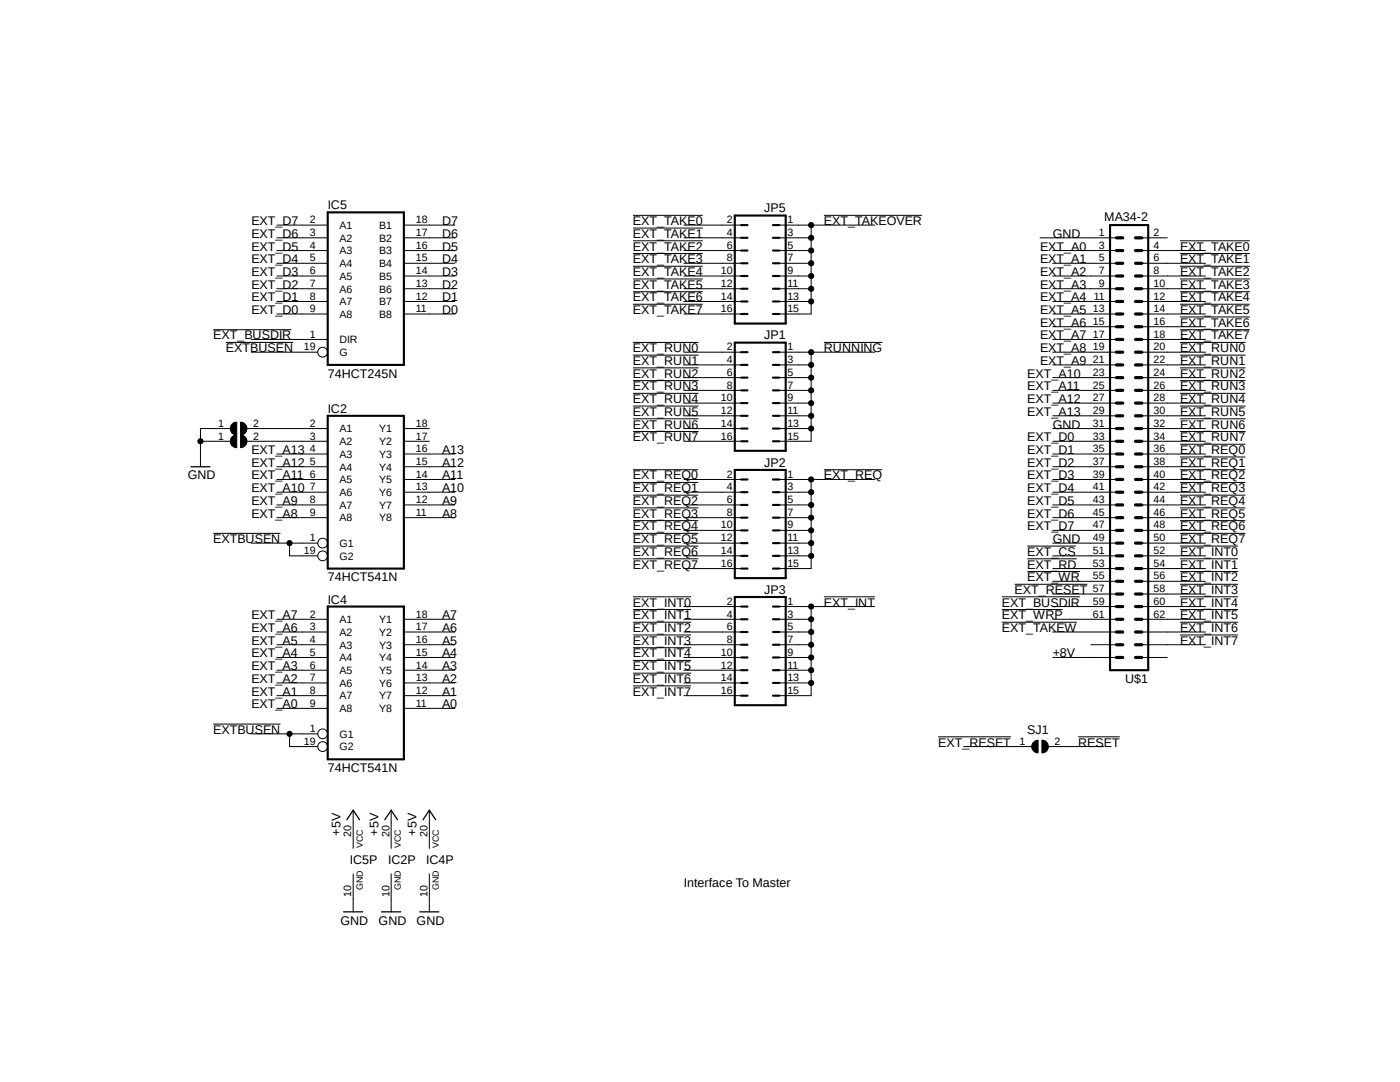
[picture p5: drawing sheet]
<svg xmlns="http://www.w3.org/2000/svg" width="279mm" height="216mm" viewBox="0 0 279 216" stroke-linecap="round" stroke-linejoin="round" font-family="sans-serif">
<path d="M36.8 39.2l214.2 146M251 39.2l-214.2 146" fill="none" stroke="#fff" stroke-width=".2"/>
<g fill="none" stroke="#000" stroke-width=".2">
<path d="M55.2 44.9h10.2M55.2 47.5h10.2M55.2 50h10.2M55.2 52.5h10.2M55.2 55.1h10.2M55.2 57.6h10.2M80.6 44.9h10.2M80.6 47.5h10.2M80.6 50h10.2M80.6 52.5h10.2M80.6 55.1h10.2M80.6 57.6h10.2"/>
<path d="M126.3 43h14M126.3 48h14M126.3 45.5h14M126.3 50.6h14M126.3 53.1h14M126.3 55.7h14M126.3 58.2h14M136.5 44.9h11.4M136.5 47.5h11.4M136.5 50h11.4M136.5 52.5h11.4M136.5 55.1h11.4"/>
<path d="M136.5 57.6h11.4M155.5 44.9h19.1M155.5 47.5h6.4M155.5 50h6.4M155.5 52.5h6.4M155.5 55.1h6.4M155.5 57.6h6.4M161.9 44.9v17.8h-6.4M164.4 43h19.6M207.6 47.5h15.2M210.1 50h12.7M210.1 52.5h12.7"/>
<path d="M210.1 55.1h12.7M210.1 57.6h12.7M227.9 47.5h5.1M227.9 50h12.7M227.9 52.5h12.7M227.9 55.1h12.7M227.9 57.6h12.7M235.5 48h13.9M235.5 50.6h13.9M235.5 53.1h13.9M235.5 55.7h13.9M235.5 58.2h13.9"/>
<path d="M42.5 65.8h15.7M45.1 68.3h13.4M50.2 67.7h15.2M50.2 70.3h13.2M55.2 60.2h10.2M55.2 62.7h10.2M80.6 60.2h10.2M80.6 62.7h10.2M126.3 68.3h13.1M126.3 60.7h14M126.3 70.9h13.1M126.3 73.4h13.1"/>
<path d="M126.3 75.9h13.1M126.3 78.5h13.1M136.5 60.2h11.4M136.5 62.7h11.4M136.5 70.3h11.4M136.5 72.8h11.4M136.5 75.4h11.4M136.5 77.9h11.4M155.5 60.2h6.4M155.5 70.3h19.1M155.5 72.8h6.4M155.5 75.4h6.4"/>
<path d="M155.5 77.9h6.4M161.9 70.3v17.8h-6.4M164.4 68.3h11.7M210.1 67.7h12.7M210.1 60.2h12.7M210.1 62.7h12.7M210.1 70.3h12.7M210.1 65.2h12.7M210.1 72.8h12.7M210.1 75.4h12.7M210.1 77.9h12.7M227.9 67.7h12.7"/>
<path d="M227.9 60.2h12.7M227.9 62.7h12.7M227.9 70.3h12.7M227.9 65.2h12.7M227.9 72.8h12.7M227.9 75.4h12.7M227.9 77.9h12.7M235.5 68.3h13.1M235.5 60.7h13.9M235.5 63.2h13.9M235.5 65.8h13.9M235.5 70.9h13.1"/>
<path d="M235.5 73.4h13.1M235.5 75.9h13.1M235.5 78.5h13.1M40 88.1h6M46 85.5h-6v7.6M46.3 84.6l.4-.2 .5-.2v2.6a1.27 1.27 0 0 1-1.1-.8 1.27 1.27 0 0 1 .2-1.4zM46.3 87.2l.4-.3 .5-.1v2.5a1.27 1.27 0 0 1-1.1-.7 1.27 1.27 0 0 1 .2-1.4zM48 84.2a1.27 1.27 0 0 1 1.3 1.3 1.27 1.27 0 0 1-1.3 1.3zM48 86.8a1.27 1.27 0 0 1 1.3 1.3 1.27 1.27 0 0 1-1.3 1.2zM49.3 85.5h16.1M49.3 88.1h16.1M55.2 90.6h10.2"/>
<path d="M55.2 93.1h10.2M55.2 95.7h10.2M55.2 98.2h10.2M80.6 85.5h5.1M80.6 88.1h5.1M80.6 90.6h10.2M80.6 93.1h10.2M80.6 95.7h10.2M80.6 98.2h10.2M126.3 81h13.1M126.3 83.6h13.1M126.3 86.1h13.1"/>
<path d="M126.3 93.7h13.1M126.3 96.3h13.1M126.3 98.8h13.1M136.5 85.5h11.4M136.5 88.1h11.4M136.5 95.7h11.4M136.5 98.2h11.4M136.5 80.4h11.4M136.5 83h11.4M155.5 85.5h6.4M155.5 95.7h19.1M155.5 98.2h6.4"/>
<path d="M155.5 80.4h6.4M155.5 83h6.4M161.9 95.7v17.8h-6.4M164.4 93.7h11.7M210.1 85.5h12.7M210.1 88.1h12.7M210.1 90.6h12.7M210.1 93.1h12.7M210.1 95.7h12.7M210.1 98.2h12.7M210.1 80.4h12.7M210.1 83h12.7"/>
<path d="M227.9 85.5h12.7M227.9 88.1h12.7M227.9 90.6h12.7M227.9 93.1h12.7M227.9 95.7h12.7M227.9 98.2h12.7M227.9 80.4h12.7M227.9 83h12.7M235.5 81h13.1M235.5 83.6h13.1M235.5 86.1h13.1M235.5 93.7h13"/>
<path d="M235.5 88.6h13M235.5 96.3h13M235.5 91.2h13M235.5 98.8h13M42.5 106.4h13.5M50.2 108.4h13.2M55.2 100.8h10.2M55.2 103.3h10.2M57.8 108.4v2.5h5.6M80.6 100.8h10.2M80.6 103.3h10.2M126.3 106.4h13.1"/>
<path d="M126.3 101.3h13.1M126.3 103.9h13.1M126.3 109h13.1M126.3 111.5h13.1M126.3 119.1h11.6M136.5 108.4h11.4M136.5 100.8h11.4M136.5 103.3h11.4M136.5 110.9h11.4M136.5 105.8h11.4M136.5 113.5h11.4M155.5 108.4h6.4"/>
<path d="M155.5 100.8h6.4M155.5 103.3h6.4M155.5 110.9h6.4M155.5 105.8h6.4M164.4 119.1h10.2M199.9 119.1h15.7M202.5 116.6h14.5M205 109h9.7M205 111.5h9.9M205 114h10.5M210.1 108.4h12.7M210.1 100.8h12.7"/>
<path d="M210.1 103.3h12.7M210.1 110.9h12.7M210.1 105.8h12.7M210.1 113.5h12.7M210.1 116h12.7M210.1 118.5h12.7M227.9 108.4h12.7M227.9 100.8h12.7M227.9 103.3h12.7M227.9 110.9h12.7M227.9 105.8h12.7M227.9 113.5h12.7"/>
<path d="M227.9 116h12.7M227.9 118.5h12.7M235.5 106.4h13M235.5 101.3h13M235.5 103.9h13M235.5 109h11.6M235.5 111.5h11.6M235.5 119.1h11.6M235.5 114h11.6M235.5 116.6h11.6M55.2 123.6h10.2M55.2 126.1h10.2"/>
<path d="M55.2 128.7h10.2M55.2 131.2h10.2M55.2 133.7h10.2M55.2 136.3h10.2M55.2 138.8h10.2M80.6 123.6h10.2M80.6 126.1h10.2M80.6 128.7h10.2M80.6 131.2h10.2M80.6 133.7h10.2M80.6 136.3h10.2M80.6 138.8h10.2"/>
<path d="M126.3 121.6h11.6M126.3 124.2h11.6M126.3 126.7h11.6M126.3 129.2h11.6M126.3 131.8h11.6M126.3 134.3h11.6M126.3 136.9h11.6M136.5 123.6h11.4M136.5 126.1h11.4M136.5 128.7h11.4M136.5 131.2h11.4M136.5 133.7h11.4"/>
<path d="M136.5 136.3h11.4M136.5 138.8h11.4M136.5 121h11.4M155.5 123.6h6.4M155.5 126.1h6.4M155.5 128.7h6.4M155.5 131.2h6.4M155.5 133.7h6.4M155.5 136.3h6.4M155.5 121h19.1M161.9 121v17.8h-6.4M199.9 121.6h12.2"/>
<path d="M199.9 124.2h15M210.1 123.6h12.7M210.1 126.1h12.7M210.1 131.2h12.7M210.1 121h12.7M217.7 128.7h5.1M227.9 123.6h12.7M227.9 126.1h12.7M227.9 128.7h12.7M227.9 131.2h5.1M227.9 121h12.7M235.5 121.6h11.6"/>
<path d="M235.5 124.2h11.6M235.5 126.7h11.6M42.5 144.5h13.5M50.2 146.4h13.2M55.2 141.4h10.2M57.8 146.4v2.6h5.6M80.6 141.4h10.2M187.2 147h14.6M192.3 149h13.6M206.3 148.1l.3-.3 .6-.1v2.5a1.25 1.25 0 0 1-1.2-.7 1.25 1.25 0 0 1 .3-1.4zM207.9 147.7a1.27 1.27 0 0 1 1.3 1.3 1.27 1.27 0 0 1-1.3 1.2zM209.2 149h11.1"/>
<path d="M215.2 147h8.3M70.5 161.7v7.6M70.5 174.4v7.5M78.1 161.7v7.6M78.1 174.4v7.5M85.7 161.7v7.6M85.7 174.4v7.5"/>
<circle cx="161.9" cy="50" r=".51"/>
<circle cx="161.9" cy="47.5" r=".51"/>
<circle cx="161.9" cy="57.6" r=".51"/>
<circle cx="161.9" cy="52.5" r=".51"/>
<circle cx="161.9" cy="55.1" r=".51"/>
<circle cx="161.9" cy="44.9" r=".51"/>
<circle cx="64.4" cy="70.3" r=".98"/>
<circle cx="161.9" cy="70.3" r=".51"/>
<circle cx="161.9" cy="75.4" r=".51"/>
<circle cx="161.9" cy="60.2" r=".51"/>
<circle cx="161.9" cy="72.8" r=".51"/>
<circle cx="161.9" cy="77.9" r=".51"/>
<circle cx="40" cy="88.1" r=".51"/>
<circle cx="161.9" cy="80.4" r=".51"/>
<circle cx="161.9" cy="98.2" r=".51"/>
<circle cx="161.9" cy="83" r=".51"/>
<circle cx="161.9" cy="85.5" r=".51"/>
<circle cx="161.9" cy="95.7" r=".51"/>
<circle cx="57.8" cy="108.4" r=".51"/>
<circle cx="64.4" cy="108.4" r=".98"/>
<circle cx="64.4" cy="110.9" r=".98"/>
<circle cx="161.9" cy="108.4" r=".51"/>
<circle cx="161.9" cy="105.8" r=".51"/>
<circle cx="161.9" cy="110.9" r=".51"/>
<circle cx="161.9" cy="103.3" r=".51"/>
<circle cx="161.9" cy="100.8" r=".51"/>
<circle cx="161.9" cy="123.6" r=".51"/>
<circle cx="161.9" cy="128.7" r=".51"/>
<circle cx="161.9" cy="133.7" r=".51"/>
<circle cx="161.9" cy="136.3" r=".51"/>
<circle cx="161.9" cy="121" r=".51"/>
<circle cx="161.9" cy="126.1" r=".51"/>
<circle cx="161.9" cy="131.2" r=".51"/>
<circle cx="57.8" cy="146.4" r=".51"/>
<circle cx="64.4" cy="146.4" r=".98"/>
<circle cx="64.4" cy="149" r=".98"/>
</g>
<g fill="none" stroke="#000" stroke-width=".42">
<path d="M65.4 42.4h15.2v30.4h-15.2zM146.6 43h10.2v21.6h-10.2zM147.9 44.9h1.3M147.9 47.5h1.3M147.9 50h1.3M147.9 52.5h1.3M147.9 55.1h1.3M147.9 57.6h1.3M154.3 44.9h1.2M154.3 47.5h1.2M154.3 50h1.2M154.3 52.5h1.2"/>
<path d="M154.3 55.1h1.2M154.3 57.6h1.2M221.5 44.9h7.7v88.8h-7.7zM146.6 68.4h10.2v21.6h-10.2zM147.9 72.8h1.3M147.9 60.2h1.3M147.9 62.7h1.3M147.9 70.3h1.3M147.9 75.4h1.3M147.9 77.9h1.3M154.3 72.8h1.2M154.3 60.2h1.2"/>
<path d="M154.3 62.7h1.2M154.3 70.3h1.2M154.3 75.4h1.2M154.3 77.9h1.2M65.4 83h15.2v30.5h-15.2zM146.6 93.8h10.2v21.6h-10.2zM147.9 83h1.3M147.9 80.4h1.3M147.9 85.5h1.3M147.9 88.1h1.3M147.9 95.7h1.3M147.9 98.2h1.3"/>
<path d="M154.3 83h1.2M154.3 80.4h1.2M154.3 85.5h1.2M154.3 88.1h1.2M154.3 95.7h1.2M154.3 98.2h1.2M146.6 119.1h10.2v21.6h-10.2zM147.9 113.5h1.3M147.9 100.8h1.3M147.9 103.3h1.3M147.9 105.8h1.3M147.9 108.4h1.3"/>
<path d="M147.9 110.9h1.3M154.3 113.5h1.2M154.3 100.8h1.2M154.3 103.3h1.2M154.3 105.8h1.2M154.3 108.4h1.2M154.3 110.9h1.2M65.4 121h15.2v30.5h-15.2zM147.9 121h1.3M147.9 133.7h1.3M147.9 123.6h1.3M147.9 126.1h1.3"/>
<path d="M147.9 128.7h1.3M147.9 131.2h1.3M147.9 136.3h1.3M147.9 138.8h1.3M154.3 121h1.2M154.3 133.7h1.2M154.3 123.6h1.2M154.3 126.1h1.2M154.3 128.7h1.2M154.3 131.2h1.2M154.3 136.3h1.2M154.3 138.8h1.2"/>
</g>
<g fill="none" stroke="#000" stroke-width=".63">
<path d="M222.8 52.5h1.3M222.8 50h1.3M222.8 47.5h1.3M222.8 57.6h1.3M222.8 55.1h1.3M226.6 52.5h1.3M226.6 50h1.3M226.6 47.5h1.3M226.6 57.6h1.3M226.6 55.1h1.3M222.8 65.2h1.3M222.8 62.7h1.3"/>
<path d="M222.8 60.2h1.3M222.8 70.3h1.3M222.8 67.7h1.3M222.8 77.9h1.3M222.8 75.4h1.3M222.8 72.8h1.3M226.6 65.2h1.3M226.6 62.7h1.3M226.6 60.2h1.3M226.6 70.3h1.3M226.6 67.7h1.3M226.6 77.9h1.3"/>
<path d="M226.6 75.4h1.3M226.6 72.8h1.3M222.8 83h1.3M222.8 80.4h1.3M222.8 88.1h1.3M222.8 85.5h1.3M222.8 90.6h1.3M222.8 93.1h1.3M222.8 95.7h1.3M222.8 98.2h1.3M226.6 83h1.3M226.6 80.4h1.3"/>
<path d="M226.6 88.1h1.3M226.6 85.5h1.3M226.6 90.6h1.3M226.6 93.1h1.3M226.6 95.7h1.3M226.6 98.2h1.3M222.8 105.8h1.3M222.8 103.3h1.3M222.8 100.8h1.3M222.8 110.9h1.3M222.8 108.4h1.3M222.8 116h1.3"/>
<path d="M222.8 113.5h1.3M222.8 118.5h1.3M226.6 105.8h1.3M226.6 103.3h1.3M226.6 100.8h1.3M226.6 110.9h1.3M226.6 108.4h1.3M226.6 116h1.3M226.6 113.5h1.3M226.6 118.5h1.3M222.8 121h1.3M222.8 123.6h1.3"/>
<path d="M222.8 126.1h1.3M222.8 128.7h1.3M222.8 131.2h1.3M226.6 121h1.3M226.6 123.6h1.3M226.6 126.1h1.3M226.6 128.7h1.3M226.6 131.2h1.3"/>
</g>
<g fill="#000">
<path d="M46.3 84.6l.4-.2 .5-.2v2.6a1.27 1.27 0 0 1-1.1-.8 1.27 1.27 0 0 1 .2-1.4z" fill-rule="evenodd"/>
<path d="M46.3 87.2l.4-.3 .5-.1v2.5a1.27 1.27 0 0 1-1.1-.7 1.27 1.27 0 0 1 .2-1.4z" fill-rule="evenodd"/>
<path d="M48 84.2a1.27 1.27 0 0 1 1.3 1.3 1.27 1.27 0 0 1-1.3 1.3z" fill-rule="evenodd"/>
<path d="M48 86.8a1.27 1.27 0 0 1 1.3 1.3 1.27 1.27 0 0 1-1.3 1.2z" fill-rule="evenodd"/>
<path d="M206.3 148.1l.3-.3 .6-.1v2.5a1.25 1.25 0 0 1-1.2-.7 1.25 1.25 0 0 1 .3-1.4z" fill-rule="evenodd"/>
<path d="M207.9 147.7a1.27 1.27 0 0 1 1.3 1.3 1.27 1.27 0 0 1-1.3 1.2z" fill-rule="evenodd"/>
<circle cx="161.9" cy="50" r=".51"/>
<circle cx="161.9" cy="47.5" r=".51"/>
<circle cx="161.9" cy="57.6" r=".51"/>
<circle cx="161.9" cy="52.5" r=".51"/>
<circle cx="161.9" cy="55.1" r=".51"/>
<circle cx="161.9" cy="44.9" r=".51"/>
<circle cx="161.9" cy="70.3" r=".51"/>
<circle cx="161.9" cy="75.4" r=".51"/>
<circle cx="161.9" cy="60.2" r=".51"/>
<circle cx="161.9" cy="72.8" r=".51"/>
<circle cx="161.9" cy="77.9" r=".51"/>
<circle cx="40" cy="88.1" r=".51"/>
<circle cx="161.9" cy="80.4" r=".51"/>
<circle cx="161.9" cy="98.2" r=".51"/>
<circle cx="161.9" cy="83" r=".51"/>
<circle cx="161.9" cy="85.5" r=".51"/>
<circle cx="161.9" cy="95.7" r=".51"/>
<circle cx="57.8" cy="108.4" r=".51"/>
<circle cx="161.9" cy="108.4" r=".51"/>
<circle cx="161.9" cy="105.8" r=".51"/>
<circle cx="161.9" cy="110.9" r=".51"/>
<circle cx="161.9" cy="103.3" r=".51"/>
<circle cx="161.9" cy="100.8" r=".51"/>
<circle cx="161.9" cy="123.6" r=".51"/>
<circle cx="161.9" cy="128.7" r=".51"/>
<circle cx="161.9" cy="133.7" r=".51"/>
<circle cx="161.9" cy="136.3" r=".51"/>
<circle cx="161.9" cy="121" r=".51"/>
<circle cx="161.9" cy="126.1" r=".51"/>
<circle cx="161.9" cy="131.2" r=".51"/>
<circle cx="57.8" cy="146.4" r=".51"/>
</g>
<path d="M38.1 93.1h3.8M69.2 163.6l1.3-1.9 1.3 1.9M76.8 163.6l1.3-1.9 1.2 1.9M84.4 163.6l1.3-1.9 1.3 1.9M68.6 181.9h3.8M76.2 181.9h3.8M83.8 181.9h3.8" fill="none" stroke="#000" stroke-width=".25"/>
<g font-size="2.5">
<text x="65.4" y="41.7">IC5</text>
<text x="50.2" y="47.5">EXT_D6</text>
<text x="50.2" y="44.9">EXT_D7</text>
<text x="88.2" y="47.5">D6</text>
<text x="88.2" y="44.9">D7</text>
<text x="126.3" y="44.9">EXT_TAKE0</text>
<text x="126.3" y="47.5">EXT_TAKE1</text>
<text x="152.5" y="42.4">JP5</text>
<text x="164.4" y="44.9">EXT_TAKEOVER</text>
<text x="210.1" y="47.5">GND</text>
<text x="220.4" y="44.2">MA34-2</text>
<text x="50.2" y="52.5">EXT_D4</text>
<text x="50.2" y="50">EXT_D5</text>
<text x="88.2" y="52.5">D4</text>
<text x="88.2" y="50">D5</text>
<text x="126.3" y="50">EXT_TAKE2</text>
<text x="126.3" y="52.5">EXT_TAKE3</text>
<text x="207.6" y="50">EXT_A0</text>
<text x="207.6" y="52.5">EXT_A1</text>
<text x="235.5" y="50">EXT_TAKE0</text>
<text x="235.5" y="52.5">EXT_TAKE1</text>
<text x="50.2" y="57.6">EXT_D2</text>
<text x="50.2" y="55.1">EXT_D3</text>
<text x="88.2" y="57.6">D2</text>
<text x="88.2" y="55.1">D3</text>
<text x="126.3" y="55.1">EXT_TAKE4</text>
<text x="126.3" y="57.6">EXT_TAKE5</text>
<text x="207.6" y="55.1">EXT_A2</text>
<text x="207.6" y="57.6">EXT_A3</text>
<text x="235.5" y="55.1">EXT_TAKE2</text>
<text x="235.5" y="57.6">EXT_TAKE3</text>
<text x="50.2" y="60.2">EXT_D1</text>
<text x="50.2" y="62.7">EXT_D0</text>
<text x="88.2" y="62.7">D0</text>
<text x="88.2" y="60.2">D1</text>
<text x="126.3" y="60.2">EXT_TAKE6</text>
<text x="126.3" y="62.7">EXT_TAKE7</text>
<text x="207.6" y="60.2">EXT_A4</text>
<text x="207.6" y="62.7">EXT_A5</text>
<text x="207.6" y="65.2">EXT_A6</text>
<text x="235.5" y="60.2">EXT_TAKE4</text>
<text x="235.5" y="62.7">EXT_TAKE5</text>
<text x="235.5" y="65.2">EXT_TAKE6</text>
<text x="42.5" y="67.7">EXT_BUSDIR</text>
<text x="45.1" y="70.3">EXTBUSEN</text>
<text x="126.3" y="70.3">EXT_RUN0</text>
<text x="152.5" y="67.7">JP1</text>
<text x="164.4" y="70.3">RUNNING</text>
<text x="207.6" y="67.7">EXT_A7</text>
<text x="207.6" y="70.3">EXT_A8</text>
<text x="235.5" y="67.7">EXT_TAKE7</text>
<text x="235.5" y="70.3">EXT_RUN0</text>
<text x="65.4" y="75.4">74HCT245N</text>
<text x="126.3" y="72.8">EXT_RUN1</text>
<text x="126.3" y="75.4">EXT_RUN2</text>
<text x="126.3" y="77.9">EXT_RUN3</text>
<text x="205" y="75.4">EXT_A10</text>
<text x="205" y="77.9">EXT_A11</text>
<text x="207.6" y="72.8">EXT_A9</text>
<text x="235.5" y="72.8">EXT_RUN1</text>
<text x="235.5" y="75.4">EXT_RUN2</text>
<text x="235.5" y="77.9">EXT_RUN3</text>
<text x="65.4" y="82.3">IC2</text>
<text x="126.3" y="80.4">EXT_RUN4</text>
<text x="126.3" y="83">EXT_RUN5</text>
<text x="205" y="80.4">EXT_A12</text>
<text x="205" y="83">EXT_A13</text>
<text x="235.5" y="80.4">EXT_RUN4</text>
<text x="235.5" y="83">EXT_RUN5</text>
<text x="126.3" y="85.5">EXT_RUN6</text>
<text x="126.3" y="88.1">EXT_RUN7</text>
<text x="205" y="88.1">EXT_D0</text>
<text x="210.1" y="85.5">GND</text>
<text x="235.5" y="85.5">EXT_RUN6</text>
<text x="235.5" y="88.1">EXT_RUN7</text>
<text x="37.5" y="95.7">GND</text>
<text x="50.2" y="95.7">EXT_A11</text>
<text x="50.2" y="93.1">EXT_A12</text>
<text x="50.2" y="90.6">EXT_A13</text>
<text x="88.2" y="95.7">A11</text>
<text x="88.2" y="93.1">A12</text>
<text x="88.2" y="90.6">A13</text>
<text x="126.3" y="95.7">EXT_REQ0</text>
<text x="152.5" y="93.1">JP2</text>
<text x="164.4" y="95.7">EXT_REQ</text>
<text x="205" y="90.6">EXT_D1</text>
<text x="205" y="93.1">EXT_D2</text>
<text x="205" y="95.7">EXT_D3</text>
<text x="235.5" y="90.6">EXT_REQ0</text>
<text x="235.5" y="93.1">EXT_REQ1</text>
<text x="235.5" y="95.7">EXT_REQ2</text>
<text x="50.2" y="100.8">EXT_A9</text>
<text x="50.2" y="98.2">EXT_A10</text>
<text x="88.2" y="100.8">A9</text>
<text x="88.2" y="98.2">A10</text>
<text x="126.3" y="98.2">EXT_REQ1</text>
<text x="126.3" y="100.8">EXT_REQ2</text>
<text x="205" y="98.2">EXT_D4</text>
<text x="205" y="100.8">EXT_D5</text>
<text x="235.5" y="98.2">EXT_REQ3</text>
<text x="235.5" y="100.8">EXT_REQ4</text>
<text x="50.2" y="103.3">EXT_A8</text>
<text x="88.2" y="103.3">A8</text>
<text x="126.3" y="103.3">EXT_REQ3</text>
<text x="126.3" y="105.8">EXT_REQ4</text>
<text x="205" y="103.3">EXT_D6</text>
<text x="205" y="105.8">EXT_D7</text>
<text x="235.5" y="103.3">EXT_REQ5</text>
<text x="235.5" y="105.8">EXT_REQ6</text>
<text x="42.5" y="108.4">EXTBUSEN</text>
<text x="126.3" y="108.4">EXT_REQ5</text>
<text x="126.3" y="110.9">EXT_REQ6</text>
<text x="126.3" y="113.5">EXT_REQ7</text>
<text x="205" y="113.5">EXT_RD</text>
<text x="205" y="110.9">EXT_CS</text>
<text x="210.1" y="108.4">GND</text>
<text x="235.5" y="108.4">EXT_REQ7</text>
<text x="235.5" y="110.9">EXT_INT0</text>
<text x="235.5" y="113.5">EXT_INT1</text>
<text x="65.4" y="116">74HCT541N</text>
<text x="152.5" y="118.5">JP3</text>
<text x="202.5" y="118.5">EXT_RESET</text>
<text x="205" y="116">EXT_WR</text>
<text x="235.5" y="116">EXT_INT2</text>
<text x="235.5" y="118.5">EXT_INT3</text>
<text x="50.2" y="123.6">EXT_A7</text>
<text x="65.4" y="120.4">IC4</text>
<text x="88.2" y="123.6">A7</text>
<text x="126.3" y="121">EXT_INT0</text>
<text x="126.3" y="123.6">EXT_INT1</text>
<text x="164.4" y="121">EXT_INT</text>
<text x="199.9" y="121">EXT_BUSDIR</text>
<text x="199.9" y="123.6">EXT_WRP</text>
<text x="235.5" y="121">EXT_INT4</text>
<text x="235.5" y="123.6">EXT_INT5</text>
<text x="50.2" y="131.2">EXT_A4</text>
<text x="50.2" y="128.7">EXT_A5</text>
<text x="50.2" y="126.1">EXT_A6</text>
<text x="88.2" y="131.2">A4</text>
<text x="88.2" y="128.7">A5</text>
<text x="88.2" y="126.1">A6</text>
<text x="126.3" y="126.1">EXT_INT2</text>
<text x="126.3" y="128.7">EXT_INT3</text>
<text x="126.3" y="131.2">EXT_INT4</text>
<text x="199.9" y="126.1">EXT_TAKEW</text>
<text x="210.1" y="131.2">+8V</text>
<text x="235.5" y="126.1">EXT_INT6</text>
<text x="235.5" y="128.7">EXT_INT7</text>
<text x="50.2" y="136.3">EXT_A2</text>
<text x="50.2" y="133.7">EXT_A3</text>
<text x="88.2" y="136.3">A2</text>
<text x="88.2" y="133.7">A3</text>
<text x="126.3" y="133.7">EXT_INT5</text>
<text x="126.3" y="136.3">EXT_INT6</text>
<text x="224.5" y="136.3">U$1</text>
<text x="50.2" y="141.4">EXT_A0</text>
<text x="50.2" y="138.8">EXT_A1</text>
<text x="88.2" y="141.4">A0</text>
<text x="88.2" y="138.8">A1</text>
<text x="126.3" y="138.8">EXT_INT7</text>
<text x="42.5" y="146.4">EXTBUSEN</text>
<text x="187.2" y="149">EXT_RESET</text>
<text x="205" y="146.4">SJ1</text>
<text x="215.2" y="149">RESET</text>
<text x="65.4" y="154.1">74HCT541N</text>
<text x="67.9" y="166.8" transform="rotate(-90 67.9 166.8)">+5V</text>
<text x="75.6" y="166.8" transform="rotate(-90 75.6 166.8)">+5V</text>
<text x="83.1" y="166.8" transform="rotate(-90 83.1 166.8)">+5V</text>
<text x="69.8" y="172.5">IC5P</text>
<text x="77.5" y="172.5">IC2P</text>
<text x="85" y="172.5">IC4P</text>
<text x="136.5" y="176.9">Interface To Master</text>
<text x="67.9" y="184.5">GND</text>
<text x="75.6" y="184.5">GND</text>
<text x="83.1" y="184.5">GND</text>
</g>
<g font-size="2.1">
<text x="61.8" y="44.5">2</text>
<text x="61.8" y="47.1">3</text>
<text x="67.7" y="45.7">A1</text>
<text x="75.7" y="45.7">B1</text>
<text x="83" y="47.1">17</text>
<text x="83" y="44.5">18</text>
<text x="145.1" y="44.5">2</text>
<text x="145.1" y="47.1">4</text>
<text x="157.1" y="44.5">1</text>
<text x="157.1" y="47.1">3</text>
<text x="219.3" y="47.1">1</text>
<text x="230.2" y="47.1">2</text>
<text x="61.8" y="49.6">4</text>
<text x="61.8" y="52.2">5</text>
<text x="67.7" y="48.2">A2</text>
<text x="67.7" y="50.8">A3</text>
<text x="67.7" y="53.3">A4</text>
<text x="75.7" y="53.3">B4</text>
<text x="75.7" y="50.8">B3</text>
<text x="75.7" y="48.2">B2</text>
<text x="83" y="52.2">15</text>
<text x="83" y="49.6">16</text>
<text x="145.1" y="49.6">6</text>
<text x="145.1" y="52.2">8</text>
<text x="157.1" y="49.6">5</text>
<text x="157.1" y="52.2">7</text>
<text x="219.3" y="49.6">3</text>
<text x="219.3" y="52.2">5</text>
<text x="230.2" y="49.6">4</text>
<text x="230.2" y="52.2">6</text>
<text x="61.8" y="54.7">6</text>
<text x="61.8" y="57.2">7</text>
<text x="61.8" y="59.8">8</text>
<text x="67.7" y="55.8">A5</text>
<text x="67.7" y="58.4">A6</text>
<text x="75.7" y="58.4">B6</text>
<text x="75.7" y="55.8">B5</text>
<text x="83" y="59.8">12</text>
<text x="83" y="57.2">13</text>
<text x="83" y="54.7">14</text>
<text x="143.9" y="54.7">10</text>
<text x="143.9" y="57.2">12</text>
<text x="143.9" y="59.8">14</text>
<text x="157.1" y="54.7">9</text>
<text x="157.1" y="57.2">11</text>
<text x="157.1" y="59.8">13</text>
<text x="218.3" y="59.8">11</text>
<text x="219.3" y="54.7">7</text>
<text x="219.3" y="57.2">9</text>
<text x="230.2" y="54.7">8</text>
<text x="230.2" y="57.2">10</text>
<text x="230.2" y="59.8">12</text>
<text x="61.8" y="62.3">9</text>
<text x="67.7" y="60.9">A7</text>
<text x="67.7" y="63.4">A8</text>
<text x="75.7" y="63.5">B8</text>
<text x="75.7" y="60.9">B7</text>
<text x="83" y="62.3">11</text>
<text x="143.9" y="62.3">16</text>
<text x="157.1" y="62.3">15</text>
<text x="218.1" y="62.3">13</text>
<text x="218.1" y="64.9">15</text>
<text x="230.2" y="62.3">14</text>
<text x="230.2" y="64.9">16</text>
<text x="60.7" y="69.9">19</text>
<text x="61.8" y="67.4">1</text>
<text x="67.7" y="68.5">DIR</text>
<text x="67.7" y="71">G</text>
<text x="145.1" y="69.9">2</text>
<text x="157.1" y="69.9">1</text>
<text x="218.1" y="67.4">17</text>
<text x="218.1" y="69.9">19</text>
<text x="230.2" y="67.4">18</text>
<text x="230.2" y="69.9">20</text>
<text x="145.1" y="72.5">4</text>
<text x="145.1" y="75">6</text>
<text x="145.1" y="77.6">8</text>
<text x="157.1" y="72.5">3</text>
<text x="157.1" y="75">5</text>
<text x="157.1" y="77.6">7</text>
<text x="218.1" y="72.5">21</text>
<text x="218.1" y="75">23</text>
<text x="218.1" y="77.6">25</text>
<text x="230.2" y="72.5">22</text>
<text x="230.2" y="75">24</text>
<text x="230.2" y="77.6">26</text>
<text x="143.9" y="80.1">10</text>
<text x="143.9" y="82.6">12</text>
<text x="157.1" y="80.1">9</text>
<text x="157.1" y="82.6">11</text>
<text x="218.1" y="80.1">27</text>
<text x="218.1" y="82.6">29</text>
<text x="230.2" y="80.1">28</text>
<text x="230.2" y="82.6">30</text>
<text x="43.5" y="85.2">1</text>
<text x="43.5" y="87.7">1</text>
<text x="50.5" y="85.2">2</text>
<text x="50.5" y="87.7">2</text>
<text x="61.8" y="85.2">2</text>
<text x="61.8" y="87.7">3</text>
<text x="67.7" y="86.3">A1</text>
<text x="67.7" y="88.8">A2</text>
<text x="75.7" y="88.8">Y2</text>
<text x="75.7" y="86.3">Y1</text>
<text x="83" y="87.7">17</text>
<text x="83" y="85.2">18</text>
<text x="143.9" y="85.2">14</text>
<text x="143.9" y="87.7">16</text>
<text x="157.1" y="85.2">13</text>
<text x="157.1" y="87.7">15</text>
<text x="218.1" y="85.2">31</text>
<text x="218.1" y="87.7">33</text>
<text x="230.2" y="85.2">32</text>
<text x="230.2" y="87.7">34</text>
<text x="61.8" y="90.3">4</text>
<text x="61.8" y="92.8">5</text>
<text x="61.8" y="95.3">6</text>
<text x="67.7" y="91.4">A3</text>
<text x="67.7" y="93.9">A4</text>
<text x="75.7" y="93.9">Y4</text>
<text x="75.7" y="91.4">Y3</text>
<text x="83" y="95.3">14</text>
<text x="83" y="92.8">15</text>
<text x="83" y="90.3">16</text>
<text x="145.1" y="95.3">2</text>
<text x="157.1" y="95.3">1</text>
<text x="218.1" y="90.3">35</text>
<text x="218.1" y="92.8">37</text>
<text x="218.1" y="95.3">39</text>
<text x="230.2" y="90.3">36</text>
<text x="230.2" y="92.8">38</text>
<text x="230.2" y="95.3">40</text>
<text x="61.8" y="97.8">7</text>
<text x="61.8" y="100.4">8</text>
<text x="67.7" y="96.4">A5</text>
<text x="67.7" y="99">A6</text>
<text x="67.7" y="101.5">A7</text>
<text x="75.7" y="101.5">Y7</text>
<text x="75.7" y="99">Y6</text>
<text x="75.7" y="96.4">Y5</text>
<text x="83" y="100.4">12</text>
<text x="83" y="97.8">13</text>
<text x="145.1" y="97.8">4</text>
<text x="145.1" y="100.4">6</text>
<text x="157.1" y="97.8">3</text>
<text x="157.1" y="100.4">5</text>
<text x="218.1" y="97.8">41</text>
<text x="218.1" y="100.4">43</text>
<text x="230.2" y="97.8">42</text>
<text x="230.2" y="100.4">44</text>
<text x="61.8" y="108">1</text>
<text x="61.8" y="102.9">9</text>
<text x="67.7" y="104.1">A8</text>
<text x="75.7" y="104.1">Y8</text>
<text x="83" y="102.9">11</text>
<text x="143.9" y="105.5">10</text>
<text x="143.9" y="108">12</text>
<text x="145.1" y="102.9">8</text>
<text x="157.1" y="102.9">7</text>
<text x="157.1" y="105.5">9</text>
<text x="157.1" y="108">11</text>
<text x="218.1" y="102.9">45</text>
<text x="218.1" y="105.5">47</text>
<text x="218.1" y="108">49</text>
<text x="230.2" y="102.9">46</text>
<text x="230.2" y="105.5">48</text>
<text x="230.2" y="108">50</text>
<text x="60.7" y="110.5">19</text>
<text x="67.7" y="109.1">G1</text>
<text x="67.7" y="111.7">G2</text>
<text x="143.9" y="110.5">14</text>
<text x="143.9" y="113.1">16</text>
<text x="157.1" y="110.5">13</text>
<text x="157.1" y="113.1">15</text>
<text x="218.1" y="110.5">51</text>
<text x="218.1" y="113.1">53</text>
<text x="230.2" y="110.5">52</text>
<text x="230.2" y="113.1">54</text>
<text x="218.1" y="115.6">55</text>
<text x="218.1" y="118.2">57</text>
<text x="230.2" y="115.6">56</text>
<text x="230.2" y="118.2">58</text>
<text x="61.8" y="123.2">2</text>
<text x="61.8" y="125.8">3</text>
<text x="67.7" y="124.3">A1</text>
<text x="75.7" y="124.3">Y1</text>
<text x="83" y="125.8">17</text>
<text x="83" y="123.2">18</text>
<text x="145.1" y="120.7">2</text>
<text x="145.1" y="123.2">4</text>
<text x="145.1" y="125.8">6</text>
<text x="157.1" y="120.7">1</text>
<text x="157.1" y="123.2">3</text>
<text x="157.1" y="125.8">5</text>
<text x="218.1" y="120.7">59</text>
<text x="218.1" y="123.2">61</text>
<text x="230.2" y="120.7">60</text>
<text x="230.2" y="123.2">62</text>
<text x="61.8" y="128.3">4</text>
<text x="61.8" y="130.9">5</text>
<text x="67.7" y="126.9">A2</text>
<text x="67.7" y="129.4">A3</text>
<text x="67.7" y="132">A4</text>
<text x="75.7" y="132">Y4</text>
<text x="75.7" y="129.4">Y3</text>
<text x="75.7" y="126.9">Y2</text>
<text x="83" y="130.9">15</text>
<text x="83" y="128.3">16</text>
<text x="143.9" y="130.9">10</text>
<text x="145.1" y="128.3">8</text>
<text x="157.1" y="128.3">7</text>
<text x="157.1" y="130.9">9</text>
<text x="61.8" y="133.4">6</text>
<text x="61.8" y="135.9">7</text>
<text x="67.7" y="134.5">A5</text>
<text x="67.7" y="137">A6</text>
<text x="75.7" y="137">Y6</text>
<text x="75.7" y="134.5">Y5</text>
<text x="83" y="135.9">13</text>
<text x="83" y="133.4">14</text>
<text x="143.9" y="133.4">12</text>
<text x="143.9" y="135.9">14</text>
<text x="157.1" y="133.4">11</text>
<text x="157.1" y="135.9">13</text>
<text x="61.8" y="138.5">8</text>
<text x="61.8" y="141">9</text>
<text x="67.7" y="139.6">A7</text>
<text x="67.7" y="142.1">A8</text>
<text x="75.7" y="142.1">Y8</text>
<text x="75.7" y="139.6">Y7</text>
<text x="83" y="141">11</text>
<text x="83" y="138.5">12</text>
<text x="143.9" y="138.5">16</text>
<text x="157.1" y="138.5">15</text>
<text x="60.7" y="148.6">19</text>
<text x="61.8" y="146.1">1</text>
<text x="67.7" y="147.2">G1</text>
<text x="67.7" y="149.7">G2</text>
<text x="203.5" y="148.6">1</text>
<text x="210.5" y="148.6">2</text>
<text x="70.1" y="167" transform="rotate(-90 70.1 167)">20</text>
<text x="77.7" y="167" transform="rotate(-90 77.7 167)">20</text>
<text x="85.3" y="167" transform="rotate(-90 85.3 167)">20</text>
<text x="70.1" y="179.1" transform="rotate(-90 70.1 179.1)">10</text>
<text x="77.7" y="179.1" transform="rotate(-90 77.7 179.1)">10</text>
<text x="85.3" y="179.1" transform="rotate(-90 85.3 179.1)">10</text>
</g>
<g font-size="1.8">
<text x="72.4" y="169.3" transform="rotate(-90 72.4 169.3)">VCC</text>
<text x="80" y="169.3" transform="rotate(-90 80 169.3)">VCC</text>
<text x="87.6" y="169.3" transform="rotate(-90 87.6 169.3)">VCC</text>
<text x="72.4" y="177.7" transform="rotate(-90 72.4 177.7)">GND</text>
<text x="80" y="177.7" transform="rotate(-90 80 177.7)">GND</text>
<text x="87.6" y="177.7" transform="rotate(-90 87.6 177.7)">GND</text>
</g>
</svg>
